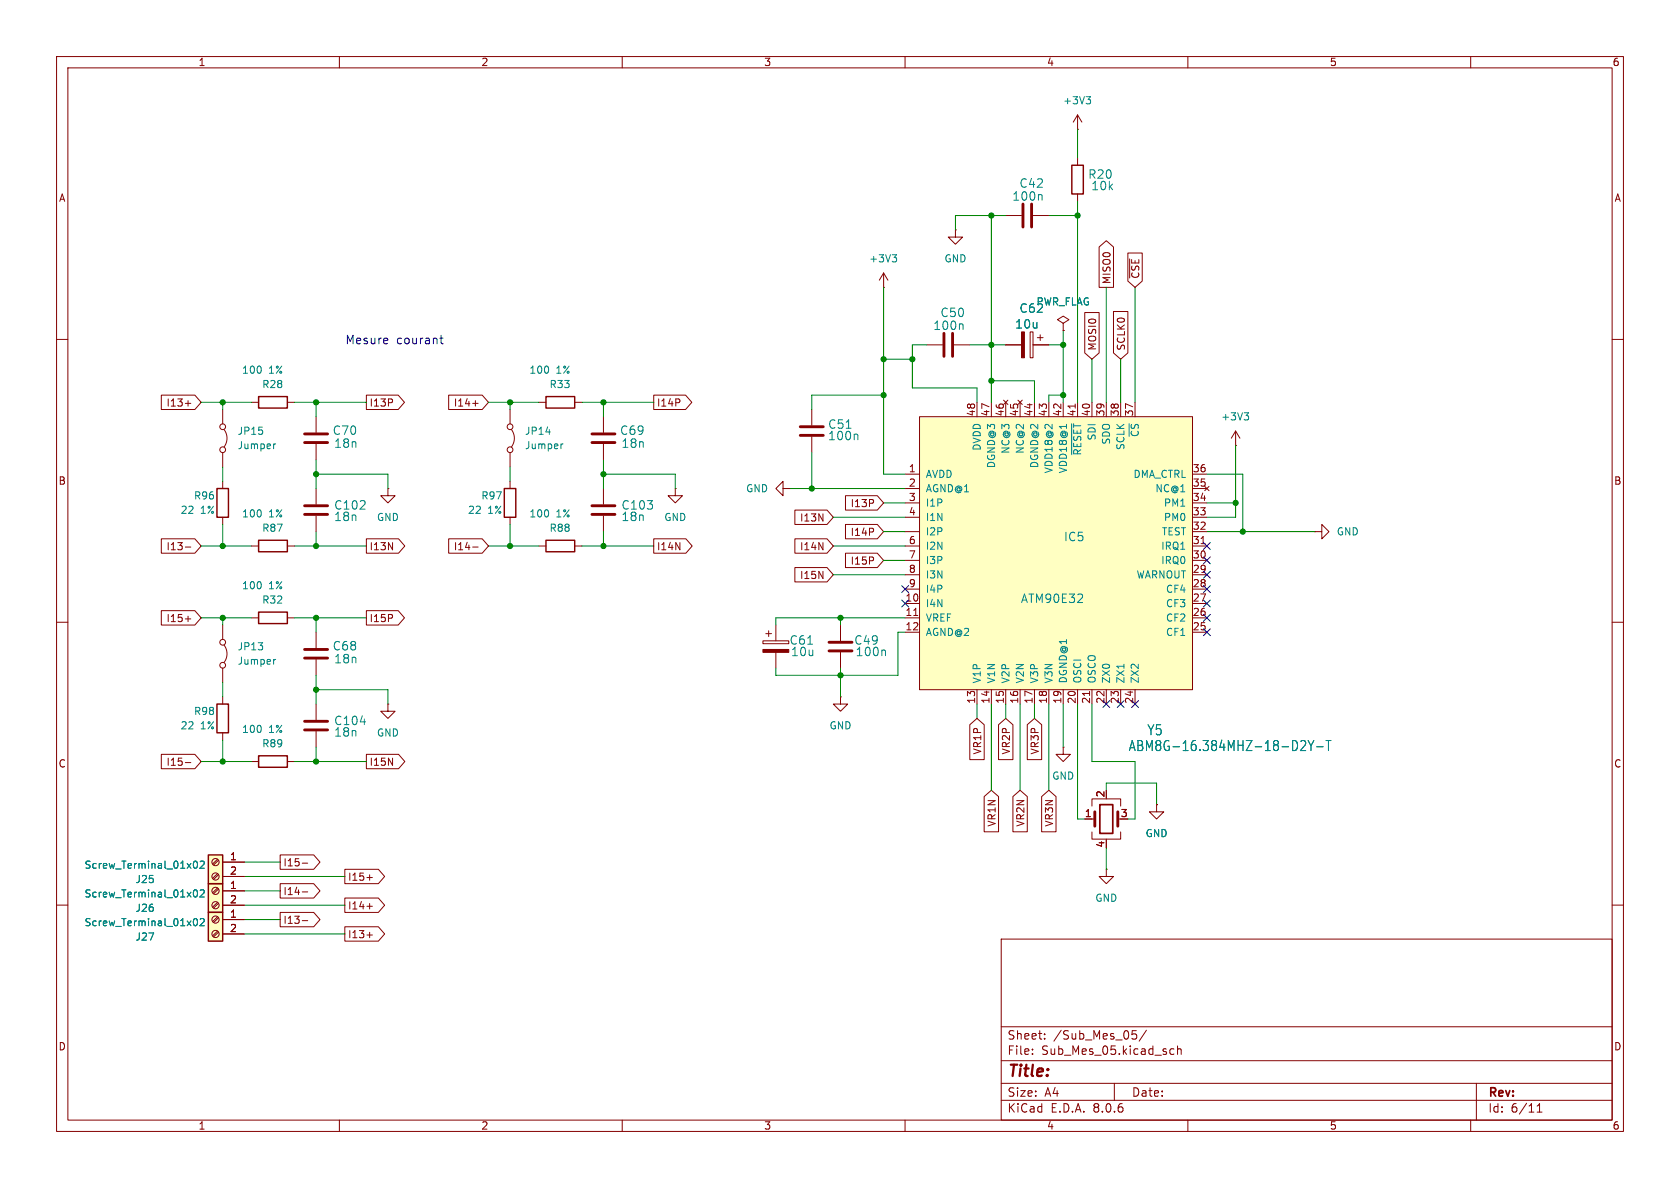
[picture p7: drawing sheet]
<svg xmlns="http://www.w3.org/2000/svg" width="297mm" height="210mm" viewBox="0 0 297 210" stroke-linecap="round" stroke-linejoin="round" font-family="sans-serif">
<g fill="none" stroke="#840000" stroke-width=".18">
<path d="M10 10h277v190h-277zM12 12h273v186h-273zM60 10v2M110 10v2M160 10v2M210 10v2M260 10v2M177.8 38.1h2.8M182.6 38.1h2.8M190.5 22.9h.1M190.5 20.3v2.6M190.5 27.9v1.3"/>
<path d="M190.5 34.3v1.3M190.5 20.3l-.8 1.3M190.5 20.3l.8 1.3M10 60h2M156.2 50.8h.1M156.2 48.3l-.8 1.2M156.2 48.3v2.5M156.2 48.3l.8 1.2M285 60h2M55.9 73.7v2.8M55.9 78.5v2.8M163.8 61h2.8"/>
<path d="M168.7 61h2.7M232.4 94h1.3v-1.3l1.2 1.3-1.2 1.3v-1.3M232.4 94h.1M10 110h2M39.4 110.5v2.5M39.4 118.1v2.6M39.6 114a2.54 2.54 0 0 1 0 3.1M44.4 109.2h1.3M50.8 109.2h1.3M134.9 113.3h4.5v.5h-4.5zM135.4 112h1M135.9 111.5v1"/>
<path d="M137.2 110.5v2.8M137.2 115.3v2.8M285 110h2M10 160h2M195.6 153.7v1.2h1.2l-1.2 1.3-1.3-1.3h1.3M195.6 153.7h.1M285 160h2M177 166h108v32h-108zM60 198v2M110 198v2M160 198v2M177 194.5h108"/>
<path d="M177 191.5h108M177 187.5h108M177 181.5h108M182.5 186.3v.1M182.5 185.5v.1M184.7 183.6v.1M184.7 182.8v.1M197 191.5v3M200.2 182.2h.7M200.3 182.8h.4l.3 .3-.2 .5-.5 .1M202.7 182.1l-1.3 2M206.8 186.1l.3 .3 .4-.1"/>
<path d="M207.5 185.5l-.4-.1-.3 .3M208.2 185.5l.2-.1 .3 .1 .1 .9M208.2 184.9v1.5M210 198v2M260 198v2M261 191.5v6.5M271.7 196.6h.9M271.7 195.5l.5-.4v1.5"/>
<circle cx="39.4" cy="113.5" r=".51"/>
<circle cx="39.4" cy="117.6" r=".51"/>
</g>
<path d="M180.8 36.1v4M182.4 36.1v4M166.9 58.9v4.1M168.4 58.9v4.1M53.8 78.2h4.1M53.8 76.7h4.1" fill="none" stroke="#840000" stroke-width=".51"/>
<path d="M192 17.1h.8l-.4 .5M192.6 17.6l.2 .2v.3l-.2 .3M184 34.4l.2 .2v.8M157.7 45h.8l-.4 .5M158.3 45.5l.2 .3v.3l-.2 .2M170 57.3l.3 .2v.8M48.7 116.6l-.3 .1" fill="none" stroke="#008484" stroke-width=".18"/>
<path d="M189.5 29.2h2v5.1h-2zM45.7 108.2h5.1v2h-5.1z" fill="none" stroke="#840000" stroke-width=".25"/>
<path d="M134.9 114.8h4.5v.5h-4.5z" fill="#840000" stroke="#840000" stroke-width=".18"/>
<path d="M36.8 156.2h2.6v5.1h-2.6z" fill="#ffffc2"/>
<path d="M38.4 86.4h2v5h-2zM36.8 156.2h2.6v5.1h-2.6z" fill="none" stroke="#840000" stroke-width=".25"/>
<g fill="none" stroke="#840000" stroke-width=".18">
<path d="M39.4 85.1v1.3M39.4 91.4v1.3M119.4 86.4v1.2h1.2l-1.2 1.3-1.3-1.3h1.3M119.4 86.4h.1M38.5 159.5l-.9 .9M38.5 157l-.9 .8M38.6 159.7l-.8 .8M38.6 157.1l-.8 .9M39.4 157.5h3.8M191.8 144.8h1.7M193 147.1v1.2h5.1v-1.2M193 142.5v-1.3h5.1v1.3"/>
<path d="M195.6 148.3v.3M39.4 160h3.8"/>
<circle cx="38.1" cy="157.5" r=".63"/>
<circle cx="38.1" cy="160" r=".63"/>
</g>
<path d="M229.1 131l.3 .7-.1 .6-.2 .3M230 131.1l.2-.2h.3l.3 .2v.3v.3l-.9 1h.9M231.3 130.9l.5 .9M231.8 131.8v.9M232.3 130.9l-.5 .9M232.8 132h1.1M234.4 130.9h.9M234.9 130.9v1.8M34.4 157.4l.1-.1a.68 .68 0 0 1 .4 .6 .68 .68 0 0 1-.4 .7 .84 .84 0 0 1-.1-1.2zM35.4 157.4l.5-.1 .2 .4-.8 .9h.8" fill="none" stroke="#008484" stroke-width=".18"/>
<path d="M194.4 142.2h2.3v5.1h-2.3z" fill="none" stroke="#840000" stroke-width=".3"/>
<path d="M193.5 143.5v2.6M197.6 143.5v2.6" fill="none" stroke="#840000" stroke-width=".51"/>
<path d="M36.8 161.3h2.6v5.1h-2.6z" fill="#ffffc2"/>
<path d="M36.8 161.3h2.6v5.1h-2.6z" fill="none" stroke="#840000" stroke-width=".25"/>
<g fill="none" stroke="#840000" stroke-width=".18">
<path d="M204.5 142.2v1.3h1.2l-1.2 1.3-1.3-1.3h1.3M204.5 142.2h.1M38.5 164.6l-.9 .8M38.5 162.1l-.9 .8M38.6 164.8l-.8 .8M38.6 162.2l-.8 .9M39.4 162.6h3.8M39.4 165.1h3.8"/>
<circle cx="38.1" cy="165.1" r=".63"/>
<circle cx="38.1" cy="162.6" r=".63"/>
</g>
<path d="M34.4 162.4h.1a.68 .68 0 0 1 .4 .6 .68 .68 0 0 1-.4 .6 .84 .84 0 0 1-.1-1.2zM35.4 162.5l.5-.1 .2 .3-.8 .9h.8" fill="none" stroke="#008484" stroke-width=".18"/>
<path d="M36.8 151.1h2.6v5.1h-2.6z" fill="#ffffc2"/>
<path d="M45.7 70.1h5.1v2h-5.1zM96.5 70.1h5.1v2h-5.1zM45.7 95.5h5.1v2h-5.1zM89.2 86.4h2v5h-2zM96.5 95.5h5.1v2h-5.1zM38.4 124.5h2v5h-2zM45.7 133.6h5.1v2h-5.1zM36.8 151.1h2.6v5.1h-2.6z" fill="none" stroke="#840000" stroke-width=".25"/>
<g fill="none" stroke="#840000" stroke-width=".18">
<path d="M168.9 40.6v1.3h1.3l-1.3 1.3-1.3-1.3h1.3M168.9 40.6h.1M182.1 58.7h.5v4.5h-.5zM183.4 59.7h1M183.9 59.2v1M188 57.2l1-.7-1-.6-1.1 .6 1.1 .7v1.2M188 58.4h.1M39.4 72.4v2.5M39.6 75.9a2.54 2.54 0 0 1 0 3.1M44.4 71.1h1.3M50.8 71.1h1.3M90.2 72.4v2.5"/>
<path d="M90.4 75.9a2.54 2.54 0 0 1 0 3.1M95.2 71.1h1.3M101.6 71.1h1.3M106.7 73.7v2.8M106.7 78.5v2.8M177.8 61h2.8M182.6 61h2.8M39.4 80v2.6M44.4 96.5h1.3M50.8 96.5h1.3M68.6 86.4v1.2h1.2l-1.2 1.3-1.3-1.3h1.3M68.6 86.4h.1"/>
<path d="M90.2 80v2.6M90.2 85.1v1.3M90.2 91.4v1.3M95.2 96.5h1.3M101.6 96.5h1.3M106.7 86.4v2.8M106.7 91.2v2.8M138.4 86.4v-1.3l-1.2 1.3 1.2 1.2v-1.2h1.3M139.7 86.4h.1M148.6 110.5v2.8M148.6 115.3v2.8M39.4 123.2v1.3"/>
<path d="M39.4 129.5v1.3M44.4 134.6h1.3M50.8 134.6h1.3M55.9 124.5v2.8M55.9 129.3v2.8M68.6 124.5v1.2h1.2l-1.2 1.3-1.3-1.3h1.3M68.6 124.5h.1M148.6 123.2v1.3h1.3l-1.3 1.2-1.3-1.2h1.3M148.6 123.2h.1M188 132.1v1.3h1.2l-1.2 1.2-1.3-1.2h1.3M188 132.1h.1M38.5 154.4l-.9 .9"/>
<path d="M38.5 151.9l-.9 .8M38.6 154.6l-.8 .8M38.6 152.1l-.8 .8M39.4 152.4h3.8M39.4 154.9h3.8"/>
<circle cx="39.4" cy="79.5" r=".51"/>
<circle cx="39.4" cy="75.4" r=".51"/>
<circle cx="90.2" cy="75.4" r=".51"/>
<circle cx="90.2" cy="79.5" r=".51"/>
<circle cx="38.1" cy="152.4" r=".63"/>
<circle cx="38.1" cy="154.9" r=".63"/>
</g>
<path d="M48.7 78.5l-.3 .1M99.5 78.5l-.3 .1M156.3 114.9l.2 .2v.8M34.4 152.3l.1-.1a.68 .68 0 0 1 .4 .7 .68 .68 0 0 1-.4 .6 .84 .84 0 0 1-.1-1.2zM35.4 152.3l.5-.1 .2 .4-.8 .9h.8" fill="none" stroke="#008484" stroke-width=".18"/>
<path d="M104.6 78.2h4.1M104.6 76.7h4.1M104.6 90.9h4.1M104.6 89.4h4.1M146.6 115.1h4M146.6 113.5h4M53.8 129h4.1M53.8 127.5h4.1" fill="none" stroke="#840000" stroke-width=".51"/>
<path d="M180.6 58.7h.5v4.5h-.5z" fill="#840000" stroke="#840000" stroke-width=".18"/>
<path d="M162.6 73.7h48.2v48.2h-48.2z" fill="#ffffc2"/>
<g fill="none" stroke="#840000" stroke-width=".18">
<path d="M188 58.4h.1M191.8 55.2h2.5v7.2l-1.3 1.1-1.2-1.1zM194.3 43.7l1.3-1.2 1.3 1.2v7.1h-2.6zM196.8 55.1h2.6v7.3l-1.3 1.1-1.3-1.1zM199.4 44.7h2.5v5l-1.2 1.1-1.3-1.1zM199.7 45.8v3.3M28.5 69.8h5.9l1.2 1.3-1.2 1.3h-5.9zM32.8 71.3h.9M64.8 69.8h5.6l1.1 1.3-1.1 1.3h-5.6zM79.3 69.8h5.9l1.2 1.3-1.2 1.3h-5.9zM83.6 71.3h.9M115.6 69.8h5.6l1.1 1.3-1.1 1.3h-5.6z"/>
<path d="M143.5 72.4v2.8M143.5 77.2v2.8M162.6 73.7h48.2v48.2h-48.2zM172.7 71.1v2.6M175.3 71.1v2.6M177.4 70.7l.8 .8M177.8 71.1v2.6M177.8 61h2.8M178.2 70.7l-.8 .8M180 70.7l.7 .8M180.3 71.1v2.6M180.7 70.7l-.7 .8"/>
<path d="M182.6 61h2.8M182.9 71.1v2.6M185.4 71.1v2.6M188 71.1v2.6M190.1 71.4v.7M190.5 71.1v2.6M193 71.1v2.6M195.6 71.1v2.6M198.1 71.1v2.6M200.7 71.1v2.6M218.4 78.7h.1M218.4 76.2l-.7 1.3"/>
<path d="M218.4 76.2v2.5M218.4 76.2l.8 1.3M28.5 95.2h5.9l1.2 1.3-1.2 1.3h-5.9zM32.8 96.7h.9M55.9 86.4v2.8M55.9 91.2v2.8M64.8 95.2h5.7l1.1 1.3-1.1 1.3h-5.7zM79.3 95.2h5.9l1.2 1.3-1.2 1.3h-5.9zM83.6 96.7h.9M115.6 95.2h5.7l1.1 1.3-1.1 1.3h-5.7zM140.5 95.2h5.7l1.1 1.3-1.1 1.3h-5.7zM140.5 90.2h5.7l1.1 1.2-1.1 1.3h-5.7z"/>
<path d="M149.5 92.7h5.6l1.1 1.3-1.1 1.3h-5.6zM149.5 97.8h5.6l1.1 1.3-1.1 1.2h-5.6zM149.5 87.6h5.6l1.1 1.3-1.1 1.3h-5.6zM160 83.8h2.6M160 86.4h2.6M160 88.9h2.6M160 99.1h2.6M160 96.5h2.6M160 94h2.6M160 91.4h2.6M210.8 83.8h2.6M210.8 86.4h2.6"/>
<path d="M210.8 88.9h2.6M210.8 99.1h2.6M210.8 96.5h2.6M210.8 94h2.6M210.8 91.4h2.6M212.3 96.1h.8M213 86l.7 .7M213.7 86l-.7 .7M28.5 107.9h5.9l1.2 1.3-1.2 1.3h-5.9zM32.8 109.4h.9M55.9 111.8v2.8M55.9 116.6v2.8"/>
<path d="M64.8 107.9h5.6l1.1 1.3-1.1 1.3h-5.6zM140.5 100.3h5.7l1.1 1.3-1.1 1.3h-5.7zM160 106.7h2.6M160 109.2h2.6M160 111.8h2.6M160 104.1h2.6M160 101.6h2.6M161.5 108.8h.8M210.8 106.7h2.6M210.8 109.2h2.6M210.8 111.8h2.6M210.8 104.1h2.6"/>
<path d="M210.8 101.6h2.6M28.5 133.3h5.9l1.2 1.3-1.2 1.3h-5.9zM32.8 134.8h.9M64.8 133.3h5.7l1.1 1.3-1.1 1.3h-5.7zM171.4 128.1l1.3-1.1 1.3 1.1v6.2h-2.6zM172.7 121.9v2.6M175.3 121.9v2.6M176.5 128.1l1.3-1.1 1.3 1.1v6.2h-2.6zM177.8 121.9v2.6M180.3 121.9v2.6M181.6 128.1l1.3-1.1 1.3 1.1v6.2h-2.6zM182.9 121.9v2.6"/>
<path d="M185.4 121.9v2.6M188 121.9v2.6M190.5 121.9v2.6M192.6 122.2v.7M193 121.9v2.6M195.6 121.9v2.6M198.1 121.9v2.6M200.7 121.9v2.6M39.4 157.5h3.8M39.4 152.4h3.8M39.4 154.9h3.8M49.5 156.2h6l1.1 1.3-1.1 1.3h-6z"/>
<path d="M49.5 151.1h6l1.1 1.3-1.1 1.3h-6zM53.4 157.7h1M53.4 152.6h1M61 158.7h5.9l1.1 1.3-1.1 1.3h-5.9zM61 153.7h5.9l1.1 1.2-1.1 1.3h-5.9zM64.9 155.1h.9M174 140.8l1.3-1.1 1.2 1.1v6.2h-2.5zM179.1 140.8l1.2-1.1 1.3 1.1v6.2h-2.5zM184.1 140.8l1.3-1.1 1.3 1.1v6.2h-2.6zM191.8 144.8h1.2M204.5 142.2h.1M39.4 160h3.8"/>
<path d="M39.4 162.6h3.8M39.4 165.1h3.8M49.5 161.3h6l1.1 1.3-1.1 1.2h-6zM53.4 162.7h1M61 163.8h5.9l1.1 1.3-1.1 1.3h-5.9zM64.9 165.3h.9M64.9 160.2h.9"/>
</g>
<g fill="none" stroke="#008484" stroke-width=".18">
<path d="M151.4 76.7l.3 .3v.7M188.5 75v.7M189.5 74.9v5.5M220 73h.7l-.4 .5M220.5 73.5l.2 .2v.3l-.2 .2M229.1 131l.3 .7-.1 .6-.2 .3M230 131.1l.2-.2h.3l.3 .2v.3v.3l-.9 1h.9M231.3 130.9l.5 .9M231.8 131.8v.9M232.3 130.9l-.5 .9M232.8 132h1.1M234.4 130.9h.9"/>
<path d="M234.9 130.9v1.8M34.4 157.4l.1-.1a.68 .68 0 0 1 .4 .6 .68 .68 0 0 1-.4 .7 .84 .84 0 0 1-.1-1.2zM34.4 152.3l.1-.1a.68 .68 0 0 1 .4 .7 .68 .68 0 0 1-.4 .6 .84 .84 0 0 1-.1-1.2zM35.4 157.4l.5-.1 .2 .4-.8 .9h.8M35.4 152.3l.5-.1 .2 .4-.8 .9h.8M34.4 162.4h.1a.68 .68 0 0 1 .4 .6 .68 .68 0 0 1-.4 .6 .84 .84 0 0 1-.1-1.2zM35.4 162.5l.5-.1 .2 .3-.8 .9h.8"/>
</g>
<path d="M141.5 75.4h4M141.5 77h4M53.8 90.9h4.1M53.8 89.4h4.1M53.8 116.3h4.1M53.8 114.8h4.1" fill="none" stroke="#840000" stroke-width=".51"/>
<path d="M77.8 59.8h.5M78 59.3v1.3l.3 .2" fill="none" stroke="#0000c2" stroke-width=".18"/>
<g fill="none" stroke="#008400" stroke-width=".18">
<path d="M175.3 38.1v33M177.8 38.1h-8.9v2.5M185.4 38.1h5.1M190.5 22.9v5M190.5 35.6v35.5M156.2 50.8v33h3.8M188 58.4v12.7M195.6 50.8v20.3M200.7 50.8v20.3M35.6 71.1h8.8M39.4 71.1v1.3M52.1 71.1h12.7"/>
<path d="M55.9 71.1v2.6M86.4 71.1h8.8M90.2 71.1v1.3M102.9 71.1h12.7M106.7 71.1v2.6M156.2 69.9h-12.7v2.5M156.2 63.5h5.1M163.8 61h-2.5v7.6h11.4v2.5M171.4 61h6.4M175.3 67.3h7.6v3.8M185.4 61h2.6M188 69.9h-2.6v1.2"/>
<path d="M193 63.5v7.6M198.1 63.5v7.6M218.4 78.7v12.7h-5M35.6 96.5h8.8M39.4 82.6v2.5M39.4 92.7v3.8M52.1 96.5h12.7M55.9 83.8h12.7v2.6M55.9 81.3v5.1M55.9 94v2.5M86.4 96.5h8.8M90.2 82.6v2.5"/>
<path d="M90.2 92.7v3.8M102.9 96.5h12.7M106.7 81.3v5.1M106.7 94v2.5M106.7 83.8h12.7v2.6M139.7 86.4h20.3M143.5 80v6.4M147.3 91.4h12.7M147.3 96.5h12.7M156.2 94h3.8M156.2 88.9h3.8M156.2 99.1h3.8"/>
<path d="M213.4 83.8h6.3v10.2M213.4 94h19M213.4 88.9h5M35.6 109.2h8.8M39.4 109.2v1.3M52.1 109.2h12.7M55.9 109.2v2.6M55.9 119.4v5.1M147.3 101.6h12.7M148.6 109.2v1.3M148.6 118.1v5.1M160 109.2h-22.8v1.3"/>
<path d="M160 111.8h-1.3v7.6h-21.5v-1.3M35.6 134.6h8.8M39.4 120.7v2.5M39.4 130.8v3.8M52.1 134.6h12.7M55.9 132.1v2.5M55.9 121.9h12.7v2.6M172.7 124.5v2.5M175.3 124.5v15.2M177.8 124.5v2.5M180.3 124.5v15.2M182.9 124.5v2.5"/>
<path d="M185.4 124.5v15.2M188 124.5v7.6M190.5 124.5v20.3h1.3M193 124.5v10.1h7.7v10.2h-1.3M195.6 139.7v-1.3h8.9v3.8M43.2 152.4h6.3M43.2 154.9h17.8M43.2 157.5h6.3M195.6 149.9v3.8M43.2 160h17.8M43.2 165.1h17.8M43.2 162.6h6.3"/>
</g>
<g fill="none" stroke="#000084" stroke-width=".18">
<path d="M212.8 95.9l1.2 1.2M212.8 98.5l1.2 1.2M214 95.9l-1.2 1.2M214 98.5l-1.2 1.2M159.4 103.5l1.2 1.2M159.4 106.1l1.2 1.2M160.6 103.5l-1.2 1.2M160.6 106.1l-1.2 1.2M212.8 101l1.2 1.2M212.8 103.5l1.2 1.2M212.8 108.6l1.2 1.2M212.8 106.1l1.2 1.2"/>
<path d="M212.8 111.2l1.2 1.2M214 101l-1.2 1.2M214 103.5l-1.2 1.2M214 108.6l-1.2 1.2M214 106.1l-1.2 1.2M214 111.2l-1.2 1.2M195 123.9l1.2 1.2M196.2 123.9l-1.2 1.2M197.5 123.9l1.2 1.2M198.7 123.9l-1.2 1.2M200.1 123.9l1.2 1.2M201.3 123.9l-1.2 1.2"/>
</g>
<g fill="#008400" stroke="#008400" stroke-width=".18">
<circle cx="190.5" cy="38.1" r=".46"/>
<circle cx="175.3" cy="61" r=".46"/>
<circle cx="175.3" cy="67.3" r=".46"/>
<circle cx="161.3" cy="63.5" r=".46"/>
<circle cx="175.3" cy="38.1" r=".46"/>
<circle cx="156.2" cy="69.9" r=".46"/>
<circle cx="106.7" cy="96.5" r=".46"/>
<circle cx="143.5" cy="86.4" r=".46"/>
<circle cx="106.7" cy="83.8" r=".46"/>
<circle cx="39.4" cy="96.5" r=".46"/>
<circle cx="39.4" cy="71.1" r=".46"/>
<circle cx="39.4" cy="109.2" r=".46"/>
<circle cx="55.9" cy="71.1" r=".46"/>
<circle cx="55.9" cy="109.2" r=".46"/>
<circle cx="188" cy="69.9" r=".46"/>
<circle cx="188" cy="61" r=".46"/>
<circle cx="218.4" cy="88.9" r=".46"/>
<circle cx="219.7" cy="94" r=".46"/>
<circle cx="156.2" cy="63.5" r=".46"/>
<circle cx="39.4" cy="134.6" r=".46"/>
<circle cx="55.9" cy="134.6" r=".46"/>
<circle cx="55.9" cy="121.9" r=".46"/>
<circle cx="106.7" cy="71.1" r=".46"/>
<circle cx="55.9" cy="83.8" r=".46"/>
<circle cx="90.2" cy="71.1" r=".46"/>
<circle cx="55.9" cy="96.5" r=".46"/>
<circle cx="90.2" cy="96.5" r=".46"/>
<circle cx="148.6" cy="109.2" r=".46"/>
<circle cx="148.6" cy="119.4" r=".46"/>
</g>
<text font-size="2.8" fill="#840000" x="178" y="190.9">Title:</text>
<g font-size="2.5" fill="#008484">
<text x="202.7" y="130.2">Y5</text>
<text x="199.4" y="133">ABM8G-16.384MHZ-18-D2Y-T</text>
</g>
<g font-size="2.1" fill="#008484">
<text x="178.9" y="35.7">100n</text>
<text x="180.1" y="33.4">C42</text>
<text x="192.3" y="31.8">R20</text>
<text x="192.8" y="33.8">10k</text>
<text x="164.9" y="58.5">100n</text>
<text x="166.2" y="56.3">C50</text>
<text x="179.4" y="58.3">10u</text>
<text x="180.1" y="55.5">C62</text>
<text x="58.7" y="77.1">C70</text>
<text x="109.5" y="77.1">C69</text>
<text x="146.3" y="76">C51</text>
<text x="59" y="79.4">18n</text>
<text x="109.8" y="79.4">18n</text>
<text x="146.3" y="78">100n</text>
<text x="59" y="90.3">C102</text>
<text x="59" y="92.3">18n</text>
<text x="109.8" y="90.3">C103</text>
<text x="109.8" y="92.3">18n</text>
<text x="188" y="95.9">IC5</text>
<text x="180.4" y="106.8">ATM90E32</text>
<text x="58.7" y="115.2">C68</text>
<text x="59" y="117.5">18n</text>
<text x="139.5" y="114.2">C61</text>
<text x="139.8" y="116.2">10u</text>
<text x="150.9" y="114.2">C49</text>
<text x="151.2" y="116.2">100n</text>
<text x="59" y="128.4">C104</text>
<text x="59" y="130.4">18n</text>
</g>
<g font-size="2.1" fill="#0000c2">
<text x="61" y="61">Mesure</text>
<text x="70" y="61">courant</text>
</g>
<g font-size="2.1" fill="#840000">
<text x="178" y="184">Sheet:</text>
<text x="186.2" y="184">/Sub_Mes_05/</text>
<text x="178" y="186.7">File:</text>
<text x="184.1" y="186.7">Sub_Mes_05.kicad_sch</text>
<text x="178" y="196.9">KiCad</text>
<text x="178" y="194.1">Size:</text>
<text x="184.7" y="194.1">A4</text>
<text x="185.7" y="196.9">E.D.A.</text>
<text x="193.3" y="196.9">8.0.6</text>
<text x="200" y="194.1">Date:</text>
<text x="263" y="194.3">Rev:</text>
<text x="263" y="196.9">Id:</text>
<text x="267.1" y="196.9">6/11</text>
</g>
<g font-size="1.8" fill="#840000">
<text x="35" y="11.9">1</text>
<text x="85" y="11.9">2</text>
<text x="135" y="11.9">3</text>
<text x="185" y="11.9">4</text>
<text x="235" y="11.9">5</text>
<text x="285" y="11.9">6</text>
<text x="10.3" y="35.9">A</text>
<text x="285.3" y="35.9">A</text>
<text x="196.5" y="50.3" transform="rotate(-90 196.5 50.3)">MISO0</text>
<text x="201.6" y="49.4" transform="rotate(-90 201.6 49.4)">~{CSE}</text>
<text x="194" y="62.1" transform="rotate(-90 194 62.1)">MOSI0</text>
<text x="199.1" y="62.1" transform="rotate(-90 199.1 62.1)">SCLK0</text>
<text x="29.3" y="72.1">I13+</text>
<text x="65.2" y="72.1">I13P</text>
<text x="80.1" y="72.1">I14+</text>
<text x="116" y="72.1">I14P</text>
<text x="172.5" y="73.7" transform="rotate(-90 172.5 73.7)">48</text>
<text x="175" y="73.7" transform="rotate(-90 175 73.7)">47</text>
<text x="177.5" y="73.7" transform="rotate(-90 177.5 73.7)">46</text>
<text x="180.1" y="73.7" transform="rotate(-90 180.1 73.7)">45</text>
<text x="182.6" y="73.7" transform="rotate(-90 182.6 73.7)">44</text>
<text x="185.2" y="73.7" transform="rotate(-90 185.2 73.7)">43</text>
<text x="187.7" y="73.7" transform="rotate(-90 187.7 73.7)">42</text>
<text x="190.2" y="73.7" transform="rotate(-90 190.2 73.7)">41</text>
<text x="192.8" y="73.7" transform="rotate(-90 192.8 73.7)">40</text>
<text x="195.3" y="73.7" transform="rotate(-90 195.3 73.7)">39</text>
<text x="197.9" y="73.7" transform="rotate(-90 197.9 73.7)">38</text>
<text x="200.4" y="73.7" transform="rotate(-90 200.4 73.7)">37</text>
<text x="160.6" y="83.6">1</text>
<text x="210.8" y="83.6">36</text>
<text x="10.3" y="85.9">B</text>
<text x="150.3" y="89.9">I13P</text>
<text x="160.6" y="86.1">2</text>
<text x="160.6" y="88.6">3</text>
<text x="210.8" y="88.6">34</text>
<text x="210.8" y="86.1">35</text>
<text x="285.3" y="85.9">B</text>
<text x="141.3" y="92.4">I13N</text>
<text x="150.3" y="94.9">I14P</text>
<text x="160.6" y="91.2">4</text>
<text x="210.8" y="93.7">32</text>
<text x="210.8" y="91.2">33</text>
<text x="29.3" y="97.5">I13-</text>
<text x="65.2" y="97.5">I13N</text>
<text x="80.1" y="97.5">I14-</text>
<text x="116" y="97.5">I14N</text>
<text x="141.3" y="97.5">I14N</text>
<text x="150.3" y="100">I15P</text>
<text x="160.6" y="96.3">6</text>
<text x="160.6" y="98.8">7</text>
<text x="160.6" y="101.3">8</text>
<text x="210.8" y="101.3">29</text>
<text x="210.8" y="98.8">30</text>
<text x="210.8" y="96.3">31</text>
<text x="141.3" y="102.6">I15N</text>
<text x="160" y="106.4">10</text>
<text x="160.6" y="103.9">9</text>
<text x="210.8" y="106.4">27</text>
<text x="210.8" y="103.9">28</text>
<text x="29.3" y="110.2">I15+</text>
<text x="65.2" y="110.2">I15P</text>
<text x="160" y="109">11</text>
<text x="160" y="111.5">12</text>
<text x="210.8" y="111.5">25</text>
<text x="210.8" y="109">26</text>
<text x="172.5" y="124.5" transform="rotate(-90 172.5 124.5)">13</text>
<text x="175" y="124.5" transform="rotate(-90 175 124.5)">14</text>
<text x="177.5" y="124.5" transform="rotate(-90 177.5 124.5)">15</text>
<text x="180.1" y="124.5" transform="rotate(-90 180.1 124.5)">16</text>
<text x="182.6" y="124.5" transform="rotate(-90 182.6 124.5)">17</text>
<text x="185.2" y="124.5" transform="rotate(-90 185.2 124.5)">18</text>
<text x="187.7" y="124.5" transform="rotate(-90 187.7 124.5)">19</text>
<text x="190.2" y="124.5" transform="rotate(-90 190.2 124.5)">20</text>
<text x="192.8" y="124.5" transform="rotate(-90 192.8 124.5)">21</text>
<text x="195.3" y="124.5" transform="rotate(-90 195.3 124.5)">22</text>
<text x="197.9" y="124.5" transform="rotate(-90 197.9 124.5)">23</text>
<text x="200.4" y="124.5" transform="rotate(-90 200.4 124.5)">24</text>
<text x="10.3" y="135.9">C</text>
<text x="29.3" y="135.6">I15-</text>
<text x="65.2" y="135.6">I15N</text>
<text x="173.7" y="133.5" transform="rotate(-90 173.7 133.5)">VR1P</text>
<text x="178.8" y="133.5" transform="rotate(-90 178.8 133.5)">VR2P</text>
<text x="183.8" y="133.5" transform="rotate(-90 183.8 133.5)">VR3P</text>
<text x="285.3" y="135.9">C</text>
<text x="195.3" y="141" transform="rotate(-90 195.3 141)">2</text>
<text x="176.2" y="146.2" transform="rotate(-90 176.2 146.2)">VR1N</text>
<text x="181.3" y="146.2" transform="rotate(-90 181.3 146.2)">VR2N</text>
<text x="186.4" y="146.2" transform="rotate(-90 186.4 146.2)">VR3N</text>
<text x="191.7" y="144.5">1</text>
<text x="195.3" y="149.9" transform="rotate(-90 195.3 149.9)">4</text>
<text x="198" y="144.5">3</text>
<text x="40.6" y="152.1">1</text>
<text x="40.6" y="154.7">2</text>
<text x="50" y="153.4">I15-</text>
<text x="61.4" y="155.9">I15+</text>
<text x="40.6" y="157.2">1</text>
<text x="40.6" y="159.8">2</text>
<text x="50" y="158.4">I14-</text>
<text x="61.4" y="161">I14+</text>
<text x="40.6" y="162.3">1</text>
<text x="40.6" y="164.8">2</text>
<text x="50" y="163.5">I13-</text>
<text x="61.4" y="166.1">I13+</text>
<text x="10.3" y="185.9">D</text>
<text x="285.3" y="185.9">D</text>
<text x="35" y="199.9">1</text>
<text x="85" y="199.9">2</text>
<text x="135" y="199.9">3</text>
<text x="185" y="199.9">4</text>
<text x="235" y="199.9">5</text>
<text x="285" y="199.9">6</text>
</g>
<g font-size="1.8" fill="#008484">
<text x="187.9" y="18.6">+3V3</text>
<text x="153.6" y="46.6">+3V3</text>
<text x="166.9" y="46.6">GND</text>
<text x="183.1" y="54.2">PWR_FLAG</text>
<text x="42.7" y="66.3">100</text>
<text x="46.3" y="68.8">R28</text>
<text x="47.5" y="66.3">1%</text>
<text x="93.5" y="66.3">100</text>
<text x="97.1" y="68.8">R33</text>
<text x="98.3" y="66.3">1%</text>
<text x="41.9" y="77.1">JP15</text>
<text x="92.7" y="77.1">JP14</text>
<text x="193.9" y="78" transform="rotate(-90 193.9 78)">SDI</text>
<text x="201.5" y="77.4" transform="rotate(-90 201.5 77.4)">~{CS}</text>
<text x="215.8" y="74.5">+3V3</text>
<text x="41.9" y="79.6">Jumper</text>
<text x="92.7" y="79.6">Jumper</text>
<text x="173.6" y="79.8" transform="rotate(-90 173.6 79.8)">DVDD</text>
<text x="176.1" y="82.9" transform="rotate(-90 176.1 82.9)">DGND@3</text>
<text x="178.7" y="80.3" transform="rotate(-90 178.7 80.3)">NC@3</text>
<text x="181.2" y="80.3" transform="rotate(-90 181.2 80.3)">NC@2</text>
<text x="183.7" y="82.9" transform="rotate(-90 183.7 82.9)">DGND@2</text>
<text x="186.3" y="83.8" transform="rotate(-90 186.3 83.8)">VDD18@2</text>
<text x="188.8" y="83.8" transform="rotate(-90 188.8 83.8)">VDD18@1</text>
<text x="191.4" y="80.6" transform="rotate(-90 191.4 80.6)">~{RESET}</text>
<text x="196.4" y="78.7" transform="rotate(-90 196.4 78.7)">SDO</text>
<text x="199" y="79.7" transform="rotate(-90 199 79.7)">SCLK</text>
<text x="34.2" y="88.5">R96</text>
<text x="85" y="88.5">R97</text>
<text x="131.8" y="87.2">GND</text>
<text x="163.6" y="84.7">AVDD</text>
<text x="163.6" y="87.2">AGND@1</text>
<text x="163.6" y="89.8">I1P</text>
<text x="200.3" y="84.7">DMA_CTRL</text>
<text x="204.2" y="87.2">NC@1</text>
<text x="205.7" y="89.8">PM1</text>
<text x="31.8" y="91">22</text>
<text x="35.4" y="91">1%</text>
<text x="42.7" y="91.7">100</text>
<text x="46.3" y="94.2">R87</text>
<text x="47.5" y="91.7">1%</text>
<text x="66.5" y="92.3">GND</text>
<text x="82.6" y="91">22</text>
<text x="86.2" y="91">1%</text>
<text x="93.5" y="91.7">100</text>
<text x="97.1" y="94.2">R88</text>
<text x="98.3" y="91.7">1%</text>
<text x="117.3" y="92.3">GND</text>
<text x="163.6" y="92.3">I1N</text>
<text x="163.6" y="94.8">I2P</text>
<text x="205.3" y="94.8">TEST</text>
<text x="205.7" y="92.3">PM0</text>
<text x="236.2" y="94.8">GND</text>
<text x="163.6" y="97.4">I2N</text>
<text x="163.6" y="99.9">I3P</text>
<text x="205.2" y="99.9">IRQ0</text>
<text x="205.2" y="97.4">IRQ1</text>
<text x="42.7" y="104.4">100</text>
<text x="46.3" y="106.9">R32</text>
<text x="47.5" y="104.4">1%</text>
<text x="163.6" y="107.5">I4N</text>
<text x="163.6" y="102.5">I3N</text>
<text x="163.6" y="105">I4P</text>
<text x="200.8" y="102.5">WARNOUT</text>
<text x="206" y="107.5">CF3</text>
<text x="206" y="105">CF4</text>
<text x="163.6" y="110.1">VREF</text>
<text x="163.6" y="112.6">AGND@2</text>
<text x="206" y="112.6">CF1</text>
<text x="206" y="110.1">CF2</text>
<text x="41.9" y="117.7">Jumper</text>
<text x="41.9" y="115.2">JP13</text>
<text x="173.6" y="120.9" transform="rotate(-90 173.6 120.9)">V1P</text>
<text x="176.1" y="120.9" transform="rotate(-90 176.1 120.9)">V1N</text>
<text x="178.7" y="120.9" transform="rotate(-90 178.7 120.9)">V2P</text>
<text x="181.2" y="120.9" transform="rotate(-90 181.2 120.9)">V2N</text>
<text x="183.7" y="120.9" transform="rotate(-90 183.7 120.9)">V3P</text>
<text x="186.3" y="120.9" transform="rotate(-90 186.3 120.9)">V3N</text>
<text x="188.8" y="120.9" transform="rotate(-90 188.8 120.9)">DGND@1</text>
<text x="191.4" y="120.9" transform="rotate(-90 191.4 120.9)">OSCI</text>
<text x="193.9" y="120.9" transform="rotate(-90 193.9 120.9)">OSCO</text>
<text x="196.4" y="120.9" transform="rotate(-90 196.4 120.9)">ZX0</text>
<text x="199" y="120.9" transform="rotate(-90 199 120.9)">ZX1</text>
<text x="201.5" y="120.9" transform="rotate(-90 201.5 120.9)">ZX2</text>
<text x="31.8" y="129.1">22</text>
<text x="34.2" y="126.6">R98</text>
<text x="35.4" y="129.1">1%</text>
<text x="42.7" y="129.8">100</text>
<text x="47.5" y="129.8">1%</text>
<text x="66.5" y="130.4">GND</text>
<text x="146.6" y="129.1">GND</text>
<text x="46.3" y="132.3">R89</text>
<text x="185.9" y="138">GND</text>
<text x="202.4" y="148.2">GND</text>
<text x="14.8" y="153.8">Screw_Terminal_01x02</text>
<text x="14.8" y="158.9">Screw_Terminal_01x02</text>
<text x="23.9" y="161.4">J26</text>
<text x="23.9" y="156.3">J25</text>
<text x="193.5" y="159.6">GND</text>
<text x="14.8" y="163.9">Screw_Terminal_01x02</text>
<text x="23.9" y="166.5">J27</text>
</g>
</svg>
